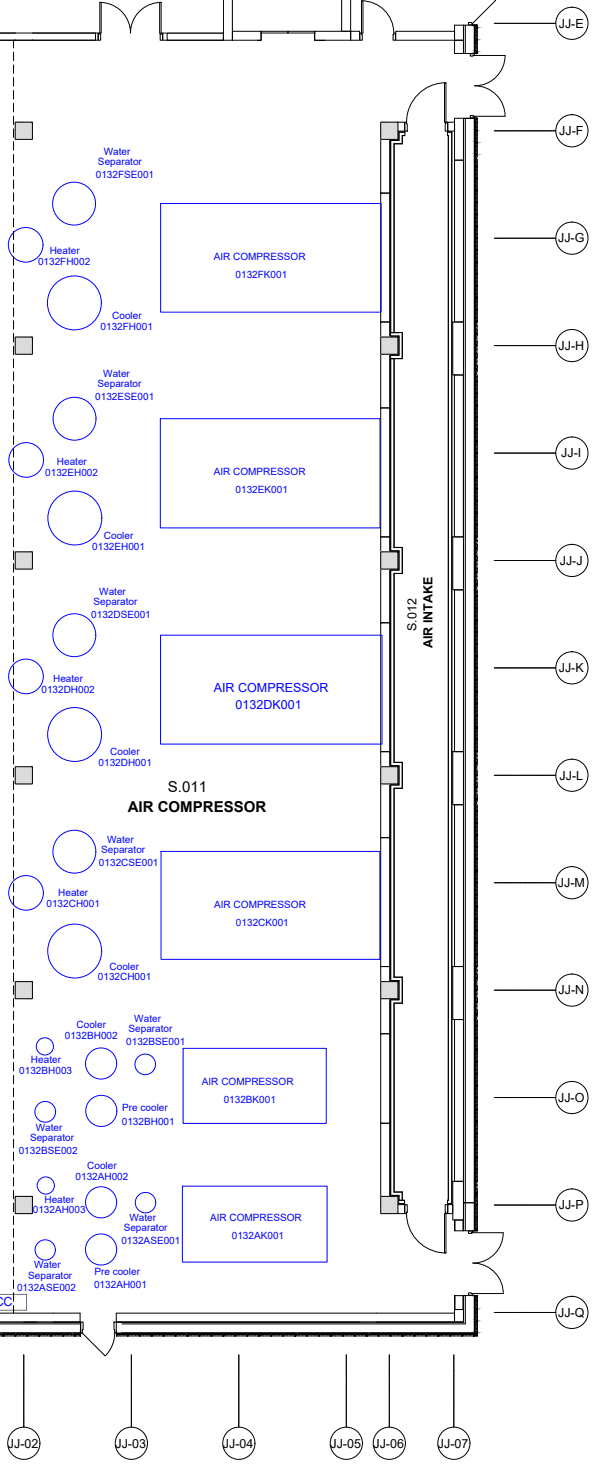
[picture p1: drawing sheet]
<svg xmlns="http://www.w3.org/2000/svg" width="336mm" height="812mm" viewBox="0 0 336 812" stroke-linecap="round" stroke-linejoin="round" font-family="sans-serif">
<!-- layer: A-GENM -->
<g fill="#808080" stroke="#808080" stroke-width=".55">
<path d="M263 721v1z"/>
<path d="M263 727v2z"/>
<path d="M263 734v2z"/>
<path d="M259 739h1z"/>
<path d="M243 739h1z"/>
<path d="M251 739h1z"/>
<path d="M68 739h1z"/>
<path d="M81 739h1z"/>
<path d="M79 739h1z"/>
<path d="M77 740h1z"/>
<path d="M263 18v1z"/>
<path d="M263 24v2z"/>
<path d="M263 69v1z"/>
<path d="M264 72v1z"/>
<path d="M263 73h1z"/>
<path d="M263 75v1z"/>
<path d="M263 81v2z"/>
<path d="M223 739h2z"/>
<path d="M220 739h1z"/>
<path d="M211 739h1z"/>
<path d="M209 740h1z"/>
<path d="M186 739h1z"/>
<path d="M199 739h1z"/>
<path d="M200 739h1z"/>
<path d="M196 740h1z"/>
<path d="M166 739h1z"/>
<path d="M167 739h1z"/>
<path d="M144 739h1z"/>
<path d="M146 739h1z"/>
<path d="M152 739h2z"/>
<path d="M159 739h2z"/>
<path d="M158 739h1z"/>
<path d="M154 739h1z"/>
<path d="M124 739h1z"/>
<path d="M126 739h2z"/>
<path d="M143 740h1z"/>
<path d="M114 739h1z"/>
<path d="M112 739h1z"/>
<path d="M123 740h1z"/>
<path d="M88 739h1z"/>
<path d="M101 739h1z"/>
<path d="M99 739h1z"/>
<path d="M90 740h1z"/>
<path d="M0 739h1z"/>
<path d="M21 739l1 1z"/>
<path d="M21 740h1z"/>
<path d="M10 739h1z"/>
<path d="M20 739h1z"/>
<path d="M11 739h2z"/>
<path d="M30 739h1z"/>
<path d="M40 739h1z"/>
<path d="M264 667v1z"/>
<path d="M264 680v1z"/>
<path d="M264 660v1z"/>
<path d="M263 661v1z"/>
<path d="M263 663v2z"/>
<path d="M263 676v2z"/>
<path d="M263 670v1z"/>
<path d="M263 657v1z"/>
<path d="M264 563v1z"/>
<path d="M263 562v1z"/>
<path d="M263 564v1z"/>
<path d="M264 561v1z"/>
<path d="M263 557v2z"/>
<path d="M263 551v1z"/>
<path d="M263 544v2z"/>
<path d="M263 542v1z"/>
<path d="M263 538v1z"/>
<path d="M264 444v1z"/>
<path d="M263 443v1z"/>
<path d="M263 445v1z"/>
<path d="M264 442v1z"/>
<path d="M263 432v1z"/>
<path d="M263 438v2z"/>
<path d="M263 425v2z"/>
<path d="M263 423v2z"/>
<path d="M263 419v1z"/>
<path d="M264 325v1z"/>
<path d="M263 324v1z"/>
<path d="M263 326v1z"/>
<path d="M264 323v1z"/>
<path d="M263 319v2z"/>
<path d="M263 313v1z"/>
<path d="M263 307v1z"/>
<path d="M263 304v2z"/>
<path d="M263 300v1z"/>
<path d="M264 206v1z"/>
<path d="M263 205v1z"/>
<path d="M263 207v1z"/>
<path d="M264 204v1z"/>
<path d="M263 185v2z"/>
<path d="M263 200v2z"/>
<path d="M263 194v1z"/>
<path d="M263 188v1z"/>
<path d="M263 181v1z"/>
<path d="M263 86v1z"/>
<path d="M263 719l1-1zM263 719l1-1z"/>
<path d="M263 719v1zM263 719v1z"/>
<path d="M264 720v1zM264 720v1z"/>
<path d="M263 724l1 1zM263 724l1 1z"/>
<path d="M263 725h1zM263 725h1z"/>
<path d="M263 725v2zM263 725v2z"/>
<path d="M263 731h1zM263 731h1z"/>
<path d="M264 731v1zM264 731v1z"/>
<path d="M263 732h1zM263 732h1z"/>
<path d="M263 732v1zM263 732v1z"/>
<path d="M263 738h1zM263 738h1z"/>
<path d="M263 739l1-1zM263 739l1-1z"/>
<path d="M243 739h1zM243 739h1zM243 739h1z"/>
<path d="M243 739v1zM243 739v1z"/>
<path d="M242 740h1zM242 740h1z"/>
<path d="M263 739v1zM263 739v1z"/>
<path d="M262 739v1zM262 739v1z"/>
<path d="M256 739v1zM256 739v1z"/>
<path d="M255 739l1 1zM255 739l1 1z"/>
<path d="M250 739l-1 1zM250 739l-1 1z"/>
<path d="M249 739v1zM249 739v1z"/>
<path d="M262 740h1zM262 740h1z"/>
<path d="M262 740h1zM262 740h1z"/>
<path d="M68 739h1zM68 739h1z"/>
<path d="M84 739v1zM84 739v1z"/>
<path d="M84 739v1zM84 739v1z"/>
<path d="M78 739v1zM78 739v1z"/>
<path d="M77 739v1zM77 739v1z"/>
<path d="M71 739v1zM71 739v1z"/>
<path d="M70 739v1zM70 739v1z"/>
<path d="M70 740h1zM70 740h1z"/>
<path d="M42 739v1zM42 739v1z"/>
<path d="M41 739v1zM41 739v1z"/>
<path d="M41 740h1zM41 740h1z"/>
<path d="M41 740h1zM41 740h1z"/>
<path d="M41 740h1zM41 740h1z"/>
<path d="M263 15h1zM263 15h1z"/>
<path d="M264 15v1zM264 15v1z"/>
<path d="M263 16h1zM263 16h1z"/>
<path d="M263 16v1zM263 16v1z"/>
<path d="M263 22h1zM263 22h1z"/>
<path d="M263 22h1zM263 22h1z"/>
<path d="M263 22v2zM263 22v2z"/>
<path d="M263 28h1zM263 28h1z"/>
<path d="M264 28v1zM264 28v1z"/>
<path d="M263 29h1zM263 29h1z"/>
<path d="M263 66h1zM263 66h1z"/>
<path d="M263 66v2zM263 66v2z"/>
<path d="M263 72h1zM263 72h1z"/>
<path d="M263 73v1zM263 73v1z"/>
<path d="M263 79h1zM263 79h1z"/>
<path d="M263 79h1zM263 79h1z"/>
<path d="M263 79v2zM263 79v2z"/>
<path d="M263 85h1zM263 85h1z"/>
<path d="M264 85v1zM264 85v1z"/>
<path d="M263 86h1zM263 86h1z"/>
<path d="M263 86v1zM263 86v1z"/>
<path d="M223 739h2zM223 739h2z"/>
<path d="M223 739v1zM223 739v1z"/>
<path d="M243 739v1zM243 739v1z"/>
<path d="M242 739v1zM242 739v1z"/>
<path d="M236 739v1zM236 739v1z"/>
<path d="M236 739v1zM236 739v1z"/>
<path d="M230 739v1zM230 739v1z"/>
<path d="M229 739v1zM229 739v1z"/>
<path d="M229 740h1zM229 740h1z"/>
<path d="M242 740h1zM242 740h1zM242 740h1z"/>
<path d="M229 740h1zM229 740h1z"/>
<path d="M203 739h2zM203 739h2zM203 739h2zM203 739h2z"/>
<path d="M203 739v1zM203 739v1z"/>
<path d="M223 739v1zM223 739v1z"/>
<path d="M222 739l1 1zM222 739l1 1z"/>
<path d="M217 739l-1 1zM217 739l-1 1z"/>
<path d="M216 739v1zM216 739v1z"/>
<path d="M210 739v1zM210 739v1z"/>
<path d="M209 739v1zM209 739v1z"/>
<path d="M184 739h1zM184 739h1z"/>
<path d="M184 739h1zM184 739h1z"/>
<path d="M184 739l-1 1zM184 739l-1 1z"/>
<path d="M203 739v1zM203 739v1z"/>
<path d="M203 739v1zM203 739v1z"/>
<path d="M197 739v1zM197 739v1z"/>
<path d="M196 739v1zM196 739v1z"/>
<path d="M190 739v1zM190 739v1z"/>
<path d="M189 739v1zM189 739v1z"/>
<path d="M189 740h1zM189 740h1z"/>
<path d="M164 739h1zM164 739h1zM164 739h1zM164 739h1z"/>
<path d="M167 739h1zM167 739h1z"/>
<path d="M164 739l-1 1zM164 739l-1 1z"/>
<path d="M184 739l-1 1zM184 739l-1 1z"/>
<path d="M183 739v1zM183 739v1z"/>
<path d="M177 739v1zM177 739v1z"/>
<path d="M176 739v1zM176 739v1z"/>
<path d="M170 739v1zM170 739v1z"/>
<path d="M169 739l1 1zM169 739l1 1z"/>
<path d="M176 740h1zM176 740h1z"/>
<path d="M144 739h1zM144 739h1z"/>
<path d="M144 739v1zM144 739v1z"/>
<path d="M164 739v1zM164 739l-1 1z"/>
<path d="M163 739v1zM163 739v1z"/>
<path d="M143 740h1zM143 740h1z"/>
<path d="M157 739v1zM157 739v1z"/>
<path d="M156 739v1zM156 739v1z"/>
<path d="M150 739v1zM150 739v1z"/>
<path d="M150 739v1zM150 739v1z"/>
<path d="M163 740h1zM163 740h1z"/>
<path d="M156 740h1zM156 740h1z"/>
<path d="M124 739h1zM124 739h1z"/>
<path d="M124 739v1zM124 739v1z"/>
<path d="M123 740h1zM123 740h1z"/>
<path d="M144 739v1zM144 739v1z"/>
<path d="M143 739v1zM143 739v1z"/>
<path d="M137 739v1zM137 739v1z"/>
<path d="M136 739l1 1zM136 739l1 1z"/>
<path d="M131 739l-1 1zM131 739l-1 1z"/>
<path d="M130 739v1zM130 739v1z"/>
<path d="M104 739h2zM104 739h2z"/>
<path d="M104 739h2zM104 739h2z"/>
<path d="M104 739v1zM104 739v1z"/>
<path d="M124 739v1zM124 739v1z"/>
<path d="M123 739v1zM123 739v1z"/>
<path d="M117 739v1zM117 739v1z"/>
<path d="M117 739v1zM117 739v1z"/>
<path d="M111 739v1zM111 739v1z"/>
<path d="M110 739v1zM110 739v1z"/>
<path d="M110 740h1zM110 740h1z"/>
<path d="M84 739h2zM84 739h2zM84 739h2zM84 739h2z"/>
<path d="M88 739h1zM88 739h1z"/>
<path d="M84 739v1zM84 739v1z"/>
<path d="M104 739v1zM104 739v1z"/>
<path d="M98 739l-1 1zM98 739l-1 1z"/>
<path d="M97 739v1zM97 739v1z"/>
<path d="M91 739v1zM91 739v1z"/>
<path d="M90 739v1zM90 739v1z"/>
<path d="M1 739l1 1zM1 739l1 1z"/>
<path d="M8 740h1zM8 740h1z"/>
<path d="M1 739l1 1zM1 739l1 1z"/>
<path d="M2 739v1zM2 739v1z"/>
<path d="M8 739v1zM8 739v1z"/>
<path d="M9 739v1zM9 739v1z"/>
<path d="M15 739v1zM15 739v1z"/>
<path d="M16 739l-1 1zM16 739l-1 1z"/>
<path d="M21 740h1zM21 740h1zM21 740h1zM21 740h1z"/>
<path d="M28 740h1zM28 740h1z"/>
<path d="M21 740h1zM21 740h1z"/>
<path d="M41 740h1zM41 740h1z"/>
<path d="M37 739h1zM37 739h1z"/>
<path d="M21 739v1zM21 739v1z"/>
<path d="M22 739v1zM22 739v1z"/>
<path d="M28 739v1zM28 739v1z"/>
<path d="M29 739v1zM29 739v1z"/>
<path d="M35 739v1zM35 739v1z"/>
<path d="M35 739v1zM35 739v1z"/>
<path d="M41 739v1zM41 739v1z"/>
<path d="M263 681h1zM263 681h1z"/>
<path d="M263 661h1zM263 661h1z"/>
<path d="M263 680h1zM263 680h1z"/>
<path d="M263 674h1zM263 674h1z"/>
<path d="M263 673l1 1zM263 673l1 1z"/>
<path d="M263 668h1zM263 668h1z"/>
<path d="M263 667h1zM263 667h1z"/>
<path d="M263 661v1zM263 661v1z"/>
<path d="M263 674v2zM263 674v2z"/>
<path d="M263 668v1zM263 668v1z"/>
<path d="M263 661h1zM263 661h1z"/>
<path d="M263 660h1zM263 660h1z"/>
<path d="M263 661v1zM263 661v1z"/>
<path d="M263 655l1-1zM263 655l1-1z"/>
<path d="M263 655v1zM263 655v1z"/>
<path d="M264 561v1zM264 561v1z"/>
<path d="M264 561v1zM264 561v1zM264 561v1z"/>
<path d="M263 562h1zM263 562h1z"/>
<path d="M263 562v1zM263 562v1z"/>
<path d="M264 548v1zM264 548v1z"/>
<path d="M263 562h1zM263 562h1z"/>
<path d="M263 542h1zM263 542h1z"/>
<path d="M263 562v1zM263 562v1z"/>
<path d="M263 561h1zM263 561h1z"/>
<path d="M263 555h1zM263 555h1z"/>
<path d="M263 554l1 1zM263 554l1 1z"/>
<path d="M263 549h1zM263 549h1z"/>
<path d="M263 548h1zM263 548h1z"/>
<path d="M263 542v1zM263 542v1z"/>
<path d="M263 555v2zM263 555v2z"/>
<path d="M263 549v1zM263 549v1z"/>
<path d="M263 542h1zM263 542h1z"/>
<path d="M263 541l1 1zM263 541l1 1z"/>
<path d="M263 542v1zM263 542v1z"/>
<path d="M263 536l1-1zM263 536l1-1z"/>
<path d="M263 536v1zM263 536v1z"/>
<path d="M264 442v1zM264 442v1zM264 442v1zM264 442v1zM264 442v1z"/>
<path d="M263 443h1zM263 443h1z"/>
<path d="M263 443v1zM263 443v1z"/>
<path d="M264 429v1zM264 429v1z"/>
<path d="M263 423h1zM263 423h1z"/>
<path d="M263 443h1zM263 443h1z"/>
<path d="M263 443v1zM263 443v1z"/>
<path d="M263 442h1zM263 442h1z"/>
<path d="M263 436h1zM263 436h1z"/>
<path d="M263 436h1zM263 435l1 1z"/>
<path d="M263 430h1zM263 430h1z"/>
<path d="M263 429h1zM263 429h1z"/>
<path d="M263 423v1zM263 423v1z"/>
<path d="M263 436v2zM263 436v2z"/>
<path d="M263 430v1zM263 430v1z"/>
<path d="M263 423h1zM263 423h1z"/>
<path d="M263 422l1 1zM263 422l1 1z"/>
<path d="M263 423v1zM263 423v1z"/>
<path d="M263 417l1-1zM263 417l1-1zM263 417v1zM263 417v1z"/>
<path d="M264 323v1zM264 323v1zM264 323v1zM264 323v1zM264 323v1z"/>
<path d="M263 324h1zM263 324h1z"/>
<path d="M263 324v1zM263 324v1z"/>
<path d="M264 310v1zM264 310v1z"/>
<path d="M263 324h1zM263 324h1z"/>
<path d="M263 304h1zM263 304h1z"/>
<path d="M263 324v1zM263 324v1z"/>
<path d="M263 323h1zM263 323h1z"/>
<path d="M263 317h1zM263 317h1z"/>
<path d="M263 317h1zM263 317h1z"/>
<path d="M263 311h1zM263 311h1z"/>
<path d="M263 310h1zM263 310h1z"/>
<path d="M263 304v2zM263 304v2z"/>
<path d="M263 317v2zM263 317v2z"/>
<path d="M263 311v1zM263 311v1z"/>
<path d="M263 304h1zM263 304h1z"/>
<path d="M263 303l1 1zM263 303l1 1z"/>
<path d="M263 304v1zM263 304v1z"/>
<path d="M263 298l1-1zM263 298l1-1z"/>
<path d="M263 298v1zM263 298v1z"/>
<path d="M264 204v1zM264 204v1z"/>
<path d="M264 204v1zM264 204v1zM264 204v1z"/>
<path d="M263 205h1zM263 205h1z"/>
<path d="M263 205v1zM263 205v1z"/>
<path d="M264 191v1zM264 191v1z"/>
<path d="M263 205h1zM263 205h1z"/>
<path d="M263 185h1zM263 185h1z"/>
<path d="M263 205v1zM263 205v1z"/>
<path d="M263 204h1zM263 204h1z"/>
<path d="M263 198h1zM263 198h1z"/>
<path d="M263 198h1zM263 198h1z"/>
<path d="M263 192h1zM263 192h1z"/>
<path d="M263 191h1zM263 191h1z"/>
<path d="M263 185v2zM263 185v2z"/>
<path d="M263 198v2zM263 198v2z"/>
<path d="M263 192v1zM263 192v1z"/>
<path d="M263 185h1zM263 185h1z"/>
<path d="M263 184l1 1zM263 184l1 1z"/>
<path d="M263 185v1zM263 185v1z"/>
<path d="M263 179l1-1zM263 179l1-1z"/>
<path d="M263 179v1zM263 179v1z"/>
<path d="M264 85v1zM264 85v1zM264 85v1z"/>
<path d="M264 87v1zM264 87v1z"/>
<path d="M263 86h1zM263 86h1z"/>
<path d="M263 86v1zM263 86v1z"/>
<path d="M263 86v1zM263 86v1z"/>
</g>
<g fill="none" stroke="#000" stroke-width=".55">
<path d="M261 14h3zM263 14h.1M263 14v16v-16M263 14v16M263 14v1h1l-1 1v6h1h-1v6h1l-1 1 1-1h-1M263 15h1l-1 1M263 17v1M263 19v1M264 14v16h-1M261 30l3-1zM263 30h.1M263 22h1h-1"/>
<path d="M263 24h.1M263 26v1M263 65h-2l2 1M263 65h.1M263 65v597M263 65l1 1h-1M263 68h.1M263 70h.1M263 72h1l-1 1M263 74v1M263 76v1M263 79h1h-1"/>
<path d="M263 65l1 1h-1v6h1l-1 1v6h1h-1v6h1l-1 2 1-2h-1M263 65h1l-1 1M263 66h1zM263 66h1v616M263 81h.1M263 83v1M263 85h1l-1 1M263 87v1M263 90h.1M263 92h1l-1 1M263 94v1M263 96v1"/>
<path d="M263 98l1 1h-1M263 85h1l-1 1v6h1l-1 1v5l1 1h-1v6h1l-1 1 1-1h-1M263 105h1l-1 1M263 107v1M263 109v1M263 112h1h-1M263 114h.1M263 116v1M263 118h1l-1 1M263 105h1l-1 1v6h1h-1v6h1l-1 1v6h1l-1 1 1-1h-1M263 101h.1M263 103h.1"/>
<path d="M263 125h1l-1 1M263 127v1M263 129v1M263 131l1 1h-1M263 134h.1M263 136h.1M263 138h1l-1 1M263 125h1l-1 1v5l1 1h-1v6h1l-1 1v6h1l-1 1 1-1h-1M263 120v1M263 123h.1M263 145h1l-1 1M263 147v1"/>
<path d="M263 149v1M263 151h1l-1 1M263 153v1M263 156h.1M263 158h1l-1 1M263 145h1l-1 1v5h1l-1 1v6h1l-1 1v6h1l-1 1 1-1h-1M263 140v1M263 142v1M263 178v30M263 165h1h-1M263 167h.1M263 169v1"/>
<path d="M263 171h1l-1 1M263 173v1M263 176h.1M263 178h1l-1 1M263 180v1M263 165h1h-1v6h1l-1 1v6h1l-1 1v5l1 1-1 1 1-1-1-1M263 160v1M263 162v1M263 184l1 1h-1M263 187h.1M263 189h.1M263 191h1l-1 1"/>
<path d="M263 193v1M263 195v1M263 198h1h-1M263 200h.1M263 184l1 1h-1v6h1l-1 1v6h1h-1v6h1l-1 2 1-2h-1M263 182v1M263 208h.1M263 204h1l-1 1M263 206v1M263 209h.1M263 211h1l-1 1M263 213v1"/>
<path d="M263 215v1M263 217l1 1h-1M263 220h.1M263 204h1l-1 1v6h1l-1 1v5l1 1h-1v6h1l-1 1 1-1h-1M263 202v1M263 224h1l-1 1M263 226v1M263 228v1M263 231h1h-1M263 233h.1M263 235v1M263 237h1l-1 1"/>
<path d="M263 239v1M263 224h1l-1 1v6h1h-1v6h1l-1 1v6h1l-1 1 1-1h-1M263 222h.1M263 244h1l-1 1M263 246v1M263 248v1M263 250l1 1h-1M263 253h.1M263 255h.1M263 257h1l-1 1M263 259v1M263 244h1l-1 1v5l1 1h-1v6h1l-1 1v6h1l-1 1 1-1h-1"/>
<path d="M263 242h.1M263 264h1l-1 1M263 266v1M263 268v1M263 270h1l-1 1M263 272v1M263 275h.1M263 277h1l-1 1M263 279v1M263 264h1l-1 1v5h1l-1 1v6h1l-1 1v6h1l-1 1 1-1h-1M263 261v1M263 297v30"/>
<path d="M263 284h1h-1M263 286h.1M263 288v1M263 290h1l-1 1M263 292v1M263 295h.1M263 297h1l-1 1M263 299v1M263 284h1h-1v6h1l-1 1v6h1l-1 1v5l1 1-1 1 1-1-1-1M263 281v1M263 303l1 1h-1M263 306h.1"/>
<path d="M263 308h.1M263 310h1l-1 1M263 312v1M263 314v1M263 317h1h-1M263 319h.1M263 303l1 1h-1v6h1l-1 1v6h1h-1v6h1l-1 2 1-2h-1M263 301v1M263 327h.1M263 323h1l-1 1M263 325v1M263 328h.1"/>
<path d="M263 330h1l-1 1M263 332v1M263 334v1M263 336l1 1h-1M263 339h.1M263 323h1l-1 1v6h1l-1 1v5l1 1h-1v6h1l-1 1 1-1h-1M263 321v1M263 343h1l-1 1M263 345v1M263 347v1M263 350h1h-1M263 352h.1"/>
<path d="M263 354v1M263 356h1l-1 1M263 358v1M263 343h1l-1 1v6h1h-1v6h1l-1 1v6h1l-1 1 1-1h-1M263 341h.1M263 363h1l-1 1v5l1 1h-1v6h1l-1 1v6h1l-1 1 1-1h-1h1l-1 1v5h1l-1 1v6h1l-1 1v6h1l-1 1 1-1h-1M263 363h1l-1 1M263 365v1M263 367v1M263 369l1 1h-1M263 372h.1M263 374h.1"/>
<path d="M263 376h1l-1 1M263 378v1M263 361h.1M263 383h1l-1 1M263 385v1M263 387v1M263 389h1l-1 1M263 391v1M263 394h.1M263 396h1l-1 1M263 398v1M263 380v1"/>
<path d="M263 416v30M263 403h1h-1M263 405h.1M263 407v1M263 409h1l-1 1M263 411v1M263 414h.1M263 416h1l-1 1M263 418v1M263 403h1h-1v6h1l-1 1v6h1l-1 1v5l1 1-1 1 1-1-1-1M263 400v1M263 422l1 1h-1"/>
<path d="M263 424v1M263 427h.1M263 429h1l-1 1M263 431v1M263 433v1M263 436h1h-1M263 438h.1M263 440v1M263 422l1 1h-1v6h1l-1 1v5l1 1h-1v6h1l-1 2 1-2h-1M263 420v1M263 446h.1M263 442h1l-1 1"/>
<path d="M263 444v1M263 447h.1M263 449h1l-1 1M263 451v1M263 453v1M263 455l1 1h-1M263 458h.1M263 460h.1M263 442h1l-1 1v6h1l-1 1v5l1 1h-1v6h1l-1 1 1-1h-1M263 462h1l-1 1M263 464v1M263 466v1"/>
<path d="M263 469h1h-1M263 471h.1M263 473v1M263 475h1l-1 1M263 477v1M263 480h.1M263 462h1l-1 1v6h1h-1v6h1l-1 1v6h1l-1 1 1-1h-1M263 482h1l-1 1M263 484v1M263 486v1M263 488l1 1h-1M263 491h.1"/>
<path d="M263 493h.1M263 495h1l-1 1M263 497v1M263 499v1M263 482h1l-1 1v5l1 1h-1v6h1l-1 1v6h1l-1 1 1-1h-1M263 502h1l-1 1M263 504v1M263 506v1M263 508h1l-1 1M263 510v1M263 513h.1M263 515h1l-1 1"/>
<path d="M263 517v1M263 519v1M263 502h1l-1 1v5h1l-1 1v6h1l-1 1v5l1 1-1 1 1-1-1-1M263 535v30M263 522h1h-1h1h-1v6h1l-1 1v6h1l-1 1v5l1 1-1 1 1-1-1-1M263 524h.1M263 526v1M263 528h1l-1 1M263 530v1M263 532v1M263 535h1l-1 1M263 537v1"/>
<path d="M263 539v1M263 541l1 1h-1M263 543v1M263 546h.1M263 548h1l-1 1M263 550v1M263 552v1M263 554l1 1h-1M263 557h.1M263 559v1M263 541l1 1h-1v6h1l-1 1v5l1 1h-1v6h1l-1 2 1-2h-1M263 561h1l-1 1"/>
<path d="M263 563v1M263 566h.1M263 568h1l-1 1M263 570v1M263 572v1M263 574l1 1h-1M263 577h.1M263 579h.1M263 561h1l-1 1v6h1l-1 1v5l1 1h-1v6h1l-1 1 1-1h-1M263 581h1l-1 1M263 583v1M263 585v1"/>
<path d="M263 588h1h-1M263 590h.1M263 592v1M263 594h1l-1 1M263 596v1M263 599h.1M263 581h1l-1 1v6h1h-1v6h1l-1 1v6h1l-1 1 1-1h-1M263 601h1l-1 1M263 603v1M263 605v1M263 607l1 1h-1M263 610h.1"/>
<path d="M263 612h.1M263 614h1l-1 1M263 616v1M263 618v1M263 601h1l-1 1v5l1 1h-1v6h1l-1 1v6h1l-1 1 1-1h-1M263 621h1h-1v6h1l-1 1v6h1l-1 1v5l1 1-1 1 1-1-1-1 1 1h-1v6h1l-1 1v6h1l-1 1v5h1l-1 2 1-2h-1M263 621h1h-1M263 623h.1M263 625v1M263 627h1l-1 1M263 629v1M263 632h.1"/>
<path d="M263 634h1l-1 1M263 636v1M263 638v1M263 641h1h-1M263 643h.1M263 645h.1M263 647h1l-1 1M263 649v1M263 651v1M263 654h1l-1 1M263 656v1M263 658v1"/>
<path d="M263 662h.1M263 662v20v-20M263 662v20h-2h3l-1-1M263 660h1l-1 1M263 662v1M263 665h.1M263 667h1l-1 1M263 669v1M263 671v1M263 673l1 1h-1M263 676h.1M263 678v1"/>
<path d="M263 660h1l-1 1v6h1l-1 1v5l1 1h-1v6h1l-1 2 1-2h-1M263 682h1zM263 718l-2-1h3l-1 1M263 717h1M263 718h.1M263 718v20M263 719l1-1h-1h1l-1 1v5l1 1h-1v6h1l-1 1v6h1l-1 1 1-1h-1h1M263 718h1zM264 718v20M0 738h44zM0 740h44M1 739l1 1v-1"/>
<path d="M2 739v1l-1-1h-1h44M2 739v1l-1-1 1 1v-1h6l1 1v-1h6v1l1-1h5l1 1v-1M4 739h.1M6 739h1M8 739v1l1-1M10 739h1M13 739h.1M15 739v1l1-1M17 739h1M19 739h1M21 739l1 1v-1M22 739v1l-1-1 1 1v-1h6l1 1v-1h6v1v-1h6l1 1v-1"/>
<path d="M24 739h.1M26 739h1M28 739v1l1-1M30 739h1M33 739h.1M35 739v1v-1M37 739h1M39 739h1M41 739v1l1-1M42 739v1l-1-1 1 1v-1h2M44 739h.1M44 738v1"/>
<path d="M44 737v3zM65 738v2v-1M65 737l-1 3 1-1M65 739h198M65 738h198M65 740h197M65 739h5v1l1-1h6v1l1-1h6v1l1-1-1 1v-1M65 738v1M66 739h1M68 739h1M70 739v1l1-1M73 739h.1"/>
<path d="M75 739h.1M77 739v1l1-1M79 739h1M81 739h1M84 739v1v-1h6v1l1-1h6v1l1-1h5l1 1 1-1-1 1-1-1M84 739v1v-1M86 739h.1M88 739h1M90 739v1l1-1M92 739h1M95 739h.1M97 739v1l1-1"/>
<path d="M99 739h1M101 739h1M103 739l1 1v-1h6v1l1-1h6v1v-1h6v1l2-1-2 1v-1M103 739l1 1v-1M106 739h.1M108 739h.1M110 739v1l1-1M112 739h1M114 739h1M117 739v1v-1M119 739h.1M121 739h1"/>
<path d="M123 739v1l1-1h6v1l1-1h5l1 1v-1h6v1l1-1-1 1v-1M123 739v1l1-1M125 739h1M128 739h.1M130 739v1l1-1M132 739h1M134 739h1M136 739l1 1v-1M139 739h.1M141 739h.1M143 739v1l1-1h6v1v-1h6v1l1-1h6v1l1-1-1 1v-1M143 739v1l1-1"/>
<path d="M145 739h1M147 739h1M150 739v1v-1M152 739h.1M154 739h1M156 739v1l1-1M158 739h1M161 739h.1M163 739v1l1-1h5l1 1v-1h6v1l1-1h6v1l1-1-1 1v-1M163 739v1l1-1M165 739h1M167 739h1"/>
<path d="M169 739l1 1v-1M172 739h.1M174 739h.1M176 739v1l1-1M178 739h1M180 739h1M183 739v1l1-1h5v1l1-1h6v1l1-1h6v1l1-1-1 1v-1M183 739v1l1-1M185 739h1M187 739h1M189 739v1l1-1M191 739h1"/>
<path d="M194 739h.1M196 739v1l1-1M198 739h1M200 739h1M203 739v1v-1h6v1l1-1h6v1l1-1h5l1 1 1-1-1 1-1-1M203 739v1v-1M205 739h.1M207 739h1M209 739v1l1-1M211 739h1M214 739h.1M216 739v1l1-1"/>
<path d="M218 739h1M220 739h1M222 739l1 1v-1h6v1l1-1h6v1v-1h6v1l2-1-2 1v-1M222 739l1 1v-1M225 739h.1M227 739h.1M229 739v1l1-1M231 739h1M233 739h1M236 739v1v-1M238 739h.1M240 739h1"/>
<path d="M242 739v1l1-1M244 739h1M247 739h.1M249 739v1l1-1M251 739h1M253 739h1M255 739l1 1v-1M258 739h.1M260 739h.1M263 739h.1M263 739h-198h198M263 738v1"/>
<path d="M263 738h-198M263 738h.1M263 738l1 2-1-1 1 1zM263 720v1M263 722v1M263 724l1 1h-1M263 727h.1M263 729v1M263 731h1l-1 1M263 733v1M263 736h.1M264 738v2h-2v-1v1l1-1-1 1v-1h-6v1l-1-1h-5l-1 1v-1h-6l-1 1v-1"/>
</g>
<!-- layer: A-WALL -->
<g fill="none" stroke="#000" stroke-width=".55">
<path d="M129 0v22h-5v-22M189 0v17h5M194 0v17M0 18h53v4h-53M92 18h32v4h-32zM129 17h15v5h-15zM174 17h20v5h-20zM194 17h5v5h-5zM219 17h33v5h-33zM252 14h4v8h-4zM257 14v16M258 14v16"/>
<path d="M262 14v16M263 14h-7v16h7M252 22h4v8h-4zM211 77v30h5v-30M218 80v104M221 73h3v2h-1M221 73v5h-5M221 78h-5v108h5M221 73h3M224 75h-1v5h-5v104M248 75v590M248 73h2"/>
<path d="M250 73v594M250 73h-2v594h2M252 66h4v23h-4zM256 66h7zM256 66v600h7h-7v16h7M256 66h7v112M257 66v616M258 66v616M262 66v616M251 178h5v30h-5zM211 196v30h5v-30M211 187v-9h5v9"/>
<path d="M216 199h2v104M216 186h5v11h-5M216 184h7v15M216 199h7M216 199v106h5M218 199v104h5v15h-5v104h5v15h-5v104h5v15h-5v104h5v5M221 197h-5v2h7M221 184h.1M263 208v89M251 297h5v30h-5zM211 315v30h5v-30M211 306v-9h5v9"/>
<path d="M216 305h5v11h-5v108h5v11h-5M218 318v104M221 316h-5v108h5M263 327v89M251 416h5v30h-5zM211 434v30h5v-30M211 425v-9h5v9M218 437v104M221 435h-5v108h5M263 446v89M251 535h5v30h-5zM211 553v19h5v-19"/>
<path d="M211 544v-9h5v9M216 543h5v11h-5M218 556v104M221 554h-5v108h5v3M263 565v97M251 654h5v22h-5zM211 663v-41h5v41M221 665h3v2h-3zM221 667h3M221 665h3M252 676v6M256 676v6"/>
<path d="M252 718v7M256 718v7M257 717v15M258 717v15M262 717v21h-195M263 718l-7-1v15M0 727h44v5h-44h45l-1 6M0 738h45M0 733h45M64 727h188v5h-188zM65 732h192M65 738h.1"/>
<path d="M65 732h.1M252 725h4v7h-4zM257 732h.1M258 732v1h-191M258 732h.1"/>
</g>
<!-- layer: A-GENM -->
<g fill="none" stroke="#fff" stroke-width=".55">
<path d="M263 66h.1M263 67h.1M263 69h.1M263 70h.1M263 73h.1M263 74h.1M263 75h.1M263 76h.1M263 80h.1M263 79h.1M264 68h.1M264 79h.1"/>
<path d="M264 72h.1M264 66h.1M264 73h.1M263 81h.1M263 82h.1M263 83h.1M263 87h.1M263 86h.1M264 88h.1M264 85h.1M264 86h.1M263 179h.1"/>
<path d="M263 180h.1M264 179h.1M263 186h.1M263 188h.1M263 189h.1M263 192h.1M263 193h.1M263 194h.1M263 195h.1M263 199h.1M263 200h.1M263 181h.1"/>
<path d="M263 182h.1M263 185h.1M263 198h.1M264 187h.1M264 198h.1M264 191h.1M264 184h.1M264 185h.1M264 192h.1M263 206h.1M263 207h.1M263 208h.1"/>
<path d="M263 201h.1M263 202h.1M263 205h.1M264 206h.1M264 207h.1M264 204h.1M264 205h.1M263 298h.1M263 299h.1M264 297h.1M263 305h.1M263 307h.1"/>
<path d="M263 308h.1M263 311h.1M263 312h.1M263 313h.1M263 314h.1M263 318h.1M263 319h.1M263 320h.1M263 300h.1M263 301h.1M263 304h.1M263 317h.1"/>
<path d="M264 306h.1M264 317h.1M264 310h.1M264 303h.1M264 304h.1M264 311h.1M263 325h.1M263 326h.1M263 327h.1M263 321h.1M263 324h.1M264 325h.1"/>
<path d="M264 326h.1M264 323h.1M264 324h.1M263 417h.1M263 418h.1M263 419h.1M263 420h.1M264 416h.1M263 424h.1M263 426h.1M263 427h.1M263 430h.1"/>
<path d="M263 431h.1M263 432h.1M263 433h.1M263 437h.1M263 438h.1M263 439h.1M263 440h.1M263 423h.1M263 436h.1M264 425h.1M264 436h.1M264 429h.1"/>
<path d="M264 422h.1M264 423h.1M264 430h.1M263 444h.1M263 445h.1M263 446h.1M263 443h.1M264 444h.1M264 445h.1M264 442h.1M264 443h.1M263 536h.1"/>
<path d="M263 537h.1M263 538h.1M263 539h.1M264 535h.1M263 543h.1M263 545h.1M263 546h.1M263 549h.1M263 550h.1M263 551h.1M263 552h.1M263 556h.1"/>
<path d="M263 557h.1M263 558h.1M263 559h.1M263 542h.1M263 554h.1M264 544h.1M264 555h.1M264 548h.1M264 541h.1M264 542h.1M264 549h.1M263 563h.1"/>
<path d="M263 564h.1M263 565h.1M263 562h.1M264 563h.1M264 564h.1M264 561h.1M264 562h.1M263 655h.1M263 656h.1M263 657h.1M263 658h.1M264 654h.1"/>
<path d="M263 661h.1M263 662h.1M264 660h.1M264 661h.1"/>
</g>
<!-- layer: A-DOOR -->
<g fill="none" stroke="#000" stroke-width=".55">
<path d="M274 0l-12 13M144 17h15v1h-15M144 18l1 4h-2M174 17h-15v1h15M174 18v4h2M200 0a18 18 0 0 1 18 18M177 22h3M178 22h.1M179 22h-1M262 31h17M280 31a17 17 0 0 1-17 17 17 17 0 0 1 17 16M247 46a22 22 0 0 0-22 22"/>
<path d="M262 64h17M225 672a22 22 0 0 0 22 22M261 683h18a17 17 0 0 1-17 17M262 699a17 17 0 0 1 17 17h-18M46 738l12 13a18 18 0 0 0 5-13"/>
</g>
<!-- layer: A-DOOR-FRAM -->
<g fill="none" stroke="#000" stroke-width=".55">
<path d="M54 18h1v1h1v3h-2zM55 1h1v17h-1M55 1v17M55 1a17 17 0 0 1 17 17 17 17 0 0 1 17-17M88 1h1v17h-1zM89 18h1v4h-1v-3zM199 18h1v1v3h-1zM200 0h1v18h-1zM218 18h1v4h-1zM259 12l3 1v1h-3zM260 30h3v1h-3zM246 46h1v22h-1z"/>
<path d="M224 68h1v5h-1zM247 68h1v5h-2zM260 64h3v1h-3zM224 667h1v5h-1zM246 672h1v22h-1zM246 667h2v5h-1l-1-1zM259 682h3v1h-3zM259 716h3v1h-3zM45 732h1v6h-1zM63 732h1v6h-1z"/>
</g>
<!-- layer: S-COLS -->
<g fill="#dbdbdb" stroke="#dbdbdb" stroke-width=".55">
<path d="M9 68h9zM9 68h9z"/>
<path d="M8 68l10 9v-9zM8 68l10 9h-10z"/>
<path d="M8 77h10zM8 77h10z"/>
<path d="M211 68h9zM211 68h9z"/>
<path d="M211 68l9 9v-9zM211 68l9 9h-9z"/>
<path d="M211 77h9zM211 77h9z"/>
<path d="M9 187h9zM9 187h9z"/>
<path d="M8 187l10 9v-9zM8 187l10 9h-10z"/>
<path d="M8 196h10zM8 196h10z"/>
<path d="M211 187h9zM211 187h9z"/>
<path d="M211 187l9 9v-9zM211 187l9 9h-9z"/>
<path d="M211 196h9zM211 196h9z"/>
<path d="M9 306h9zM9 306h9z"/>
<path d="M8 306l10 9v-9zM8 306l10 9h-10z"/>
<path d="M8 315h10zM8 315h10z"/>
<path d="M211 306h9zM211 306h9z"/>
<path d="M211 306l9 9v-9zM211 306l9 9h-9z"/>
<path d="M211 315h9zM211 315h9z"/>
<path d="M9 425h9zM9 425h9z"/>
<path d="M8 425l10 9v-9zM8 425l10 9h-10z"/>
<path d="M8 434h10zM8 434h10z"/>
<path d="M211 425h9zM211 425h9z"/>
<path d="M211 425l9 9v-9zM211 425l9 9h-9z"/>
<path d="M211 434h9zM211 434h9z"/>
<path d="M9 544h9zM8 544h10z"/>
<path d="M8 544l10 9v-9zM8 544l10 9h-10z"/>
<path d="M8 553h10zM8 553h10z"/>
<path d="M211 544h9zM211 544h9z"/>
<path d="M211 544l9 9v-9zM211 544l9 9h-9z"/>
<path d="M211 553h9zM211 553h9z"/>
<path d="M211 663h9zM211 663h9z"/>
<path d="M211 663l9 9v-9zM211 663l9 9h-9z"/>
<path d="M211 672h9zM211 672h9z"/>
<path d="M9 663h9zM9 663h9z"/>
<path d="M8 663l10 9v-9zM8 663l10 9h-10z"/>
<path d="M8 672h10zM8 672h10z"/>
</g>
<path d="M9 68h9v9h-10zM211 68h9v9h-9zM8 187h10v9h-9zM211 187h9v9h-9zM8 306h10v9h-10zM211 306h9v9h-9zM9 425h9v9h-10zM211 425h9v9h-9zM8 544h10v9h-10zM211 544h9v9h-9zM9 663h9v9h-10zM211 663h9v9h-9z" fill="none" stroke="#000" stroke-width=".55"/>
<!-- layer: I-WALL -->
<g fill="none" stroke="#000" stroke-width=".55">
<path d="M0 18h8M18 18h36v4h-36M90 18h34v4h-34zM0 22h18M8 22h.1M220 68h4v5h-4M248 68h4v5h-4zM252 89h4v89h-4zM211 107h5v71h-5zM251 208h5v89h-5zM211 226h5v71h-5zM252 327h4v89h-4z"/>
<path d="M211 345h5v71h-5zM252 446h4v89h-4zM211 464h5v71h-5zM211 572h5v50h-5zM252 565h4v89h-4zM220 667h4v5h-4M248 667h3v5h-3zM252 676h4v6h-4zM252 718h4v7h-4z"/>
</g>
<!-- layer: S-GRID -->
<g fill="none" stroke="#000" stroke-width=".55">
<path d="M274 13h34M274 72h34M274 132h34M274 191h34M274 251h34M274 310h34M274 370h34M274 429h34M274 489h34M274 548h34M274 608h34M274 667h34"/>
<path d="M274 727h34M13 750v40M73 750v40M132 750v40M192 750v40M215 750v40M251 750v40"/>
</g>
<!-- layer: S-GRID-IDEN -->
<g fill="none" stroke="#000" stroke-width=".55">
<circle cx="317" cy="13" r="9"/>
<circle cx="317" cy="72" r="9"/>
<circle cx="317" cy="132" r="9"/>
<circle cx="317" cy="191" r="9"/>
<circle cx="317" cy="251" r="9"/>
<circle cx="317" cy="310" r="9"/>
<circle cx="317" cy="370" r="9"/>
<circle cx="317" cy="429" r="9"/>
<circle cx="317" cy="489" r="9"/>
<circle cx="317" cy="548" r="9"/>
<circle cx="317" cy="608" r="9"/>
<circle cx="317" cy="667" r="9"/>
<circle cx="317" cy="727" r="9"/>
<circle cx="13" cy="799" r="9"/>
<circle cx="73" cy="799" r="9"/>
<circle cx="132" cy="799" r="9"/>
<circle cx="192" cy="799" r="9"/>
<circle cx="215" cy="799" r="9"/>
<circle cx="251" cy="799" r="9"/>
</g>
<!-- layer: EQUIPMENT -->
<g fill="none" stroke="#00f" stroke-width=".55">
<path d="M89 113h122v60h-122zM89 232h121v60h-121zM89 352h122v60h-122zM89 472h121v59h-121zM101 581h80v41h-80zM101 657h80v42h-80z"/>
<circle cx="41" cy="113" r="12"/>
<circle cx="14" cy="136" r="10"/>
<circle cx="41" cy="168" r="15"/>
<circle cx="41" cy="232" r="12"/>
<circle cx="14" cy="255" r="10"/>
<circle cx="41" cy="287" r="15"/>
<circle cx="41" cy="352" r="12"/>
<circle cx="14" cy="375" r="10"/>
<circle cx="41" cy="407" r="15"/>
<circle cx="41" cy="472" r="12"/>
<circle cx="14" cy="494" r="10"/>
<circle cx="41" cy="527" r="15"/>
<circle cx="25" cy="579" r="5"/>
<circle cx="56" cy="589" r="9"/>
<circle cx="80" cy="589" r="6"/>
<circle cx="25" cy="616" r="6"/>
<circle cx="56" cy="615" r="9"/>
<circle cx="25" cy="657" r="5"/>
<circle cx="56" cy="666" r="9"/>
<circle cx="81" cy="666" r="6"/>
<circle cx="25" cy="692" r="6"/>
<circle cx="56" cy="692" r="9"/>
</g>
<!-- layer: EQUIPMENT-2 -->
<path d="M0 717h15v9h-15" fill="none" stroke="#ff3f00" stroke-width=".55"/>
<!-- layer: Divider -->
<g fill="none" stroke="#000" stroke-width=".55">
<path d="M7 22v5M7 29v5M7 36v5M7 43v5M7 50v5M7 57v5M7 64v5M7 71v5M7 78v5M7 86v4M7 93v4M7 100v4"/>
<path d="M7 107v4M7 114v5M7 121v5M7 128v5M7 135v5M7 142v5M7 149v5M7 156v5M7 163v5M7 171v4M7 178v4M7 185v4"/>
<path d="M7 192v4M7 199v5M7 206v5M7 213v5M7 220v5M7 227v5M7 234v5M7 241v5M7 248v5M7 255v5M7 263v4M7 270v4"/>
<path d="M7 277v4M7 284v5M7 291v5M7 298v5M7 305v5M7 312v5M7 319v5M7 326v5M7 333v5M7 341v4M7 348v4M7 355v4"/>
<path d="M7 362v4M7 369v5M7 376v5M7 383v5M7 390v5M7 397v5M7 404v5M7 411v5M7 418v5M7 426v4M7 433v4M7 440v4"/>
<path d="M7 447v4M7 454v5M7 461v5M7 468v5M7 475v5M7 482v5M7 489v5M7 496v5M7 503v5M7 511v4M7 518v4M7 525v4"/>
<path d="M7 532v4M7 539v5M7 546v5M7 553v5M7 560v5M7 567v5M7 574v5M7 581v5M7 588v5M7 596v4M7 603v4M7 610v4"/>
<path d="M7 617v4M7 624v5M7 631v5M7 638v5M7 645v5M7 652v5M7 659v5M7 666v5M7 673v5M7 680v5M7 688v4M7 695v4"/>
<path d="M7 702v4M7 709v5M7 716v5M7 723v4"/>
</g>
<g font-size="8.3">
<text x="93" y="439">S.011</text>
<text x="71" y="450">AIR COMPRESSOR</text>
</g>
<g font-size="6.9">
<text x="309" y="15">JJ-E</text>
<text x="309" y="75">JJ-F</text>
<text x="309" y="134">JJ-G</text>
<text x="309" y="194">JJ-H</text>
<text x="311" y="253">JJ-I</text>
<text x="310" y="313">JJ-J</text>
<text x="230" y="349" transform="rotate(-90 230 349)">S.012</text>
<text x="239" y="359" transform="rotate(-90 239 359)">AIR INTAKE</text>
<text x="309" y="372">JJ-K</text>
<text x="310" y="432">JJ-L</text>
<text x="309" y="491">JJ-M</text>
<text x="309" y="551">JJ-N</text>
<text x="309" y="610">JJ-O</text>
<text x="309" y="670">JJ-P</text>
<text x="309" y="729">JJ-Q</text>
<text x="4" y="802">JJ-02</text>
<text x="64" y="802">JJ-03</text>
<text x="123" y="802">JJ-04</text>
<text x="183" y="802">JJ-05</text>
<text x="207" y="802">JJ-06</text>
<text x="242" y="802">JJ-07</text>
</g>
<g font-size="6.9" fill="#00f">
<text x="118" y="383">AIR COMPRESSOR</text>
<text x="130" y="393">0132DK001</text>
<text x="2" y="723">C</text>
</g>
<g font-size="5.5" fill="#00f">
<text x="57" y="86">Water</text>
<text x="54" y="92">Separator</text>
<text x="53" y="99">0132FSE001</text>
<text x="28" y="141">Heater</text>
<text x="118" y="144">AIR COMPRESSOR</text>
<text x="21" y="147">0132FH002</text>
<text x="130" y="154">0132FK001</text>
<text x="62" y="177">Cooler</text>
<text x="56" y="183">0132FH001</text>
<text x="57" y="209">Water</text>
<text x="54" y="214">Separator</text>
<text x="53" y="221">0132ESE001</text>
<text x="31" y="257">Heater</text>
<text x="25" y="263">0132EH002</text>
<text x="118" y="263">AIR COMPRESSOR</text>
<text x="130" y="273">0132EK001</text>
<text x="58" y="299">Cooler</text>
<text x="51" y="305">0132EH001</text>
<text x="55" y="329">Water</text>
<text x="52" y="335">Separator</text>
<text x="51" y="342">0132DSE001</text>
<text x="29" y="378">Heater</text>
<text x="23" y="384">0132DH002</text>
<text x="61" y="418">Cooler</text>
<text x="55" y="424">0132DH001</text>
<text x="59" y="467">Water</text>
<text x="56" y="472">Separator</text>
<text x="55" y="479">0132CSE001</text>
<text x="32" y="496">Heater</text>
<text x="26" y="502">0132CH001</text>
<text x="119" y="503">AIR COMPRESSOR</text>
<text x="131" y="513">0132CK001</text>
<text x="61" y="537">Cooler</text>
<text x="54" y="543">0132CH001</text>
<text x="42" y="569">Cooler</text>
<text x="74" y="566">Water</text>
<text x="36" y="575">0132BH002</text>
<text x="71" y="572">Separator</text>
<text x="70" y="579">0132BSE001</text>
<text x="17" y="589">Heater</text>
<text x="11" y="595">0132BH003</text>
<text x="112" y="601">AIR COMPRESSOR</text>
<text x="124" y="611">0132BK001</text>
<text x="68" y="615">Pre cooler</text>
<text x="67" y="623">0132BH001</text>
<text x="20" y="626">Water</text>
<text x="17" y="632">Separator</text>
<text x="10" y="639">0132BSE002</text>
<text x="48" y="647">Cooler</text>
<text x="42" y="653">0132AH002</text>
<text x="18" y="672">0132AH003</text>
<text x="25" y="666">Heater</text>
<text x="72" y="676">Water</text>
<text x="116" y="676">AIR COMPRESSOR</text>
<text x="68" y="682">Separator</text>
<text x="67" y="689">0132ASE001</text>
<text x="128" y="686">0132AK001</text>
<text x="19" y="702">Water</text>
<text x="52" y="706">Pre cooler</text>
<text x="16" y="708">Separator</text>
<text x="52" y="714">0132AH001</text>
<text x="9" y="715">0132ASE002</text>
</g>
</svg>
